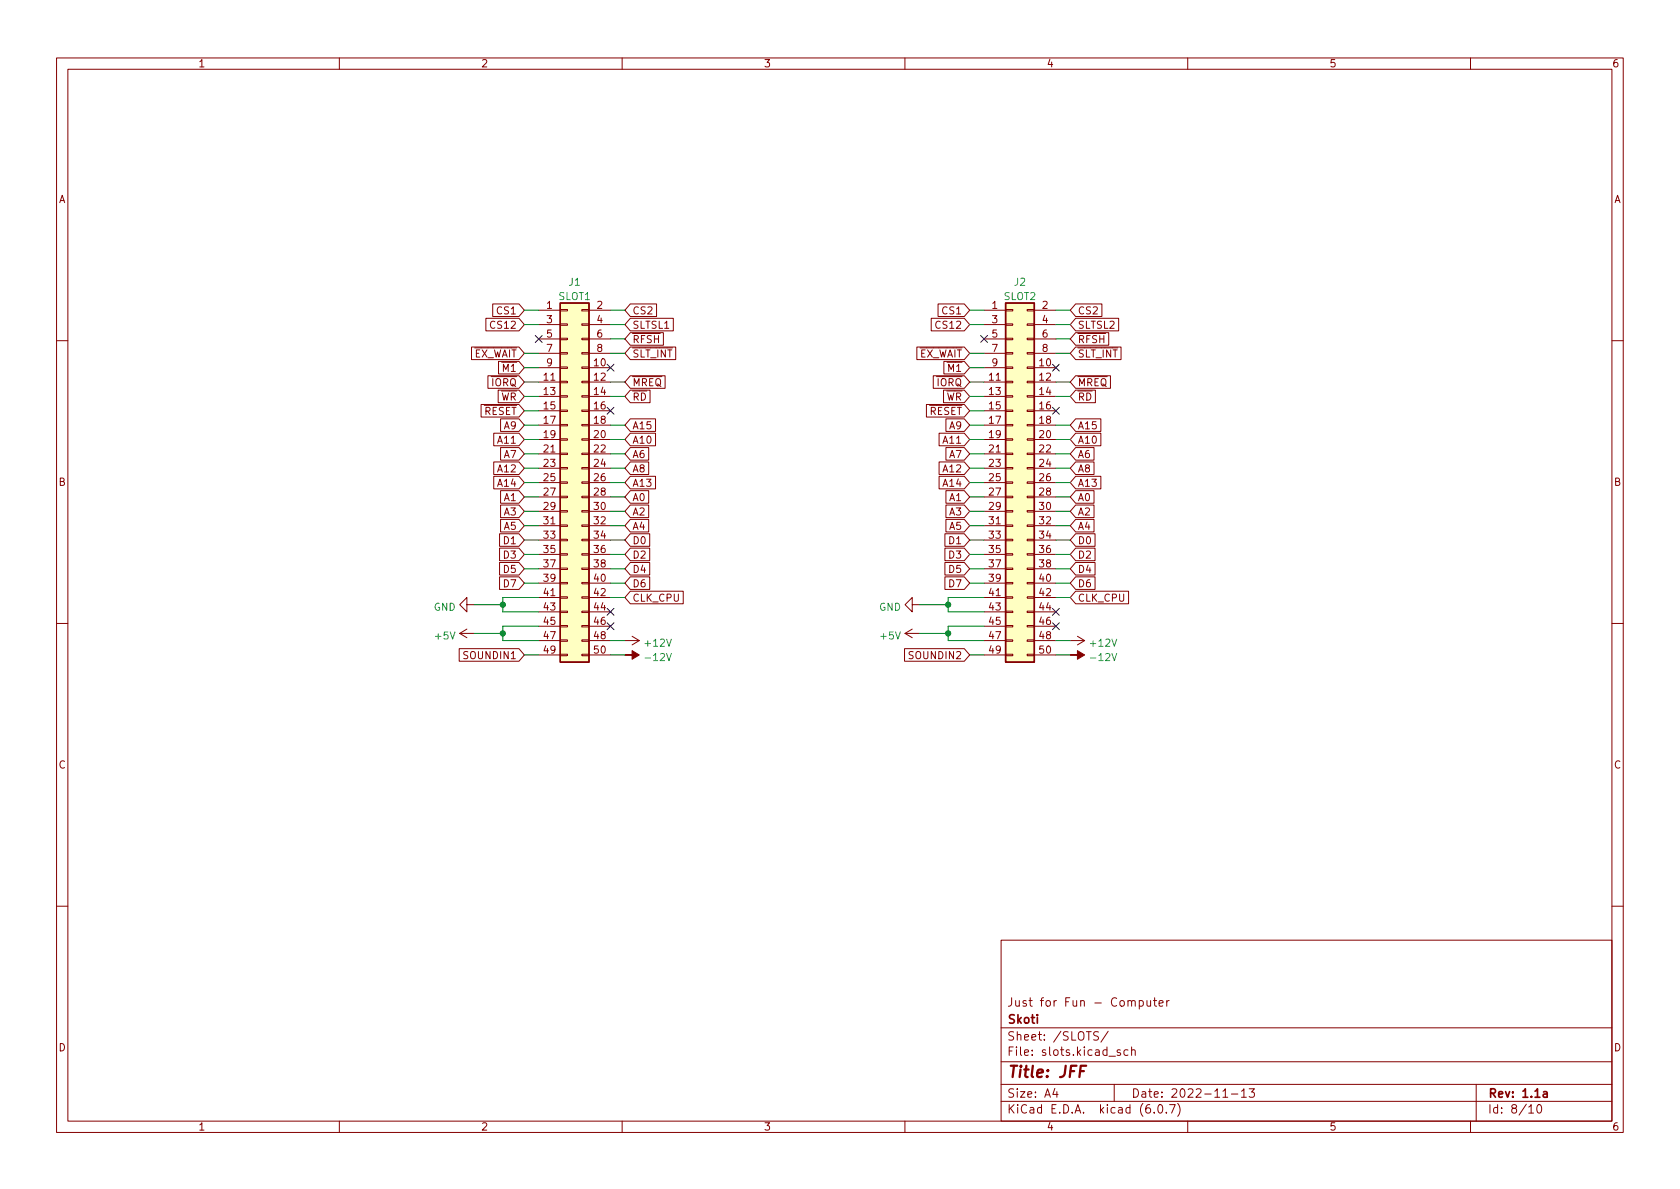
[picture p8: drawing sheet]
<svg xmlns="http://www.w3.org/2000/svg" width="297mm" height="210mm" viewBox="0 0 297 210" stroke-linecap="round" stroke-linejoin="round" font-family="sans-serif">
<g fill="none" stroke="#840000" stroke-width=".18">
<path d="M10 10.2h277v190.1h-277zM12 12.2h273v186.1h-273zM60 10.2v2M110 10.2v2M160 10.2v2M210 10.2v2M260 10.2v2M85.9 56.3h5.9l.9 1.1-.9 1.1h-5.9zM87.1 53.7h4.7l.9 1.2-.9 1.1h-4.7zM95.2 54.9h3.9M95.2 57.4h3.9M95.2 59.9h3.9"/>
<path d="M99.1 59.8h1.2v.3h-1.2zM99.1 57.3h1.2v.2h-1.2zM99.1 54.7h1.2v.3h-1.2zM102.9 59.8h1.2v.3h-1.2zM102.9 57.3h1.2v.2h-1.2zM102.9 54.7h1.2v.3h-1.2zM104.1 54.9h3.8M104.1 57.4h3.8M104.1 59.9h3.8M111.4 53.7h4.7v2.3h-4.7l-.9-1.1zM111.4 58.8h5.9v2.2h-5.9l-.9-1.1zM111.4 56.3h7.6v2.2h-7.6l-.9-1.1z"/>
<path d="M164.6 56.3h5.9l.9 1.1-.9 1.1h-5.9zM165.9 53.7h4.6l.9 1.2-.9 1.1h-4.6zM174 54.9h3.8M174 57.4h3.8M174 59.9h3.8M177.8 59.8h1.3v.3h-1.3zM177.8 57.3h1.3v.2h-1.3zM177.8 54.7h1.3v.3h-1.3zM181.6 59.8h1.3v.3h-1.3zM181.6 57.3h1.3v.2h-1.3zM181.6 54.7h1.3v.3h-1.3zM182.9 54.9h3.8"/>
<path d="M182.9 57.4h3.8M182.9 59.9h3.8M190.2 56.3h7.6v2.2h-7.6l-1-1.1zM190.2 58.8h5.8v2.2h-5.8l-1-1.1zM190.2 53.7h4.6v2.3h-4.6l-1-1.1zM10 60.2h2M83.4 61.4h8.4l.9 1.1-.9 1.1h-8.4zM85.1 71.5h6.7l.9 1.1-.9 1.1h-6.7zM86.3 66.4h5.5l.9 1.2-.9 1.1h-5.5zM87.3 76.6h4.5l.9 1.1-.9 1.1h-4.5zM88.1 69h3.7l.9 1.1-.9 1.1h-3.7zM88.1 63.9h3.7l.9 1.1-.9 1.1h-3.7z"/>
<path d="M88.5 79.1h3.3l.9 1.2-.9 1.1h-3.3zM88.5 74.1h3.3l.9 1.1-.9 1.1h-3.3zM95.2 65h3.9M95.2 67.6h3.9M95.2 70.1h3.9M95.2 72.6h3.9M95.2 75.2h3.9M95.2 77.7h3.9M95.2 62.5h3.9M99.1 77.6h1.2v.2h-1.2zM99.1 75.1h1.2v.2h-1.2zM99.1 72.5h1.2v.3h-1.2z"/>
<path d="M99.1 70h1.2v.2h-1.2zM99.1 67.4h1.2v.3h-1.2zM99.1 64.9h1.2v.2h-1.2zM99.1 62.4h1.2v.2h-1.2zM102.9 77.6h1.2v.2h-1.2zM102.9 75.1h1.2v.2h-1.2zM102.9 72.5h1.2v.3h-1.2zM102.9 70h1.2v.2h-1.2zM102.9 67.4h1.2v.3h-1.2zM102.9 64.9h1.2v.2h-1.2zM102.9 62.4h1.2v.2h-1.2zM104.1 65h3.8"/>
<path d="M104.1 67.6h3.8M104.1 70.1h3.8M104.1 72.6h3.8M104.1 75.2h3.8M104.1 77.7h3.8M104.1 62.5h3.8M111.4 79.1h3.3v2.3h-3.3l-.9-1.1zM111.4 69h3.5v2.2h-3.5l-.9-1.1zM111.4 76.6h4.5v2.2h-4.5l-.9-1.1zM111.4 74.1h4.5v2.2h-4.5l-.9-1.1zM111.4 66.4h6.2v2.3h-6.2l-.9-1.1zM111.4 61.4h8.1v2.2h-8.1l-.9-1.1z"/>
<path d="M162.1 61.4h8.4l.9 1.1-.9 1.1h-8.4zM163.8 71.5h6.7l.9 1.1-.9 1.1h-6.7zM165 66.4h5.5l.9 1.2-.9 1.1h-5.5zM166 76.6h4.5l.9 1.1-.9 1.1h-4.5zM166.8 69h3.7l.9 1.1-.9 1.1h-3.7zM166.9 63.9h3.6l.9 1.1-.9 1.1h-3.6zM167.2 74.1h3.3l.9 1.1-.9 1.1h-3.3zM167.2 79.1h3.3l.9 1.2-.9 1.1h-3.3zM174 65h3.8M174 67.6h3.8M174 70.1h3.8M174 72.6h3.8"/>
<path d="M174 75.2h3.8M174 77.7h3.8M174 62.5h3.8M177.8 77.6h1.3v.2h-1.3zM177.8 75.1h1.3v.2h-1.3zM177.8 72.5h1.3v.3h-1.3zM177.8 70h1.3v.2h-1.3zM177.8 67.4h1.3v.3h-1.3zM177.8 64.9h1.3v.2h-1.3zM177.8 62.4h1.3v.2h-1.3zM181.6 77.6h1.3v.2h-1.3zM181.6 75.1h1.3v.2h-1.3z"/>
<path d="M181.6 72.5h1.3v.3h-1.3zM181.6 70h1.3v.2h-1.3zM181.6 67.4h1.3v.3h-1.3zM181.6 64.9h1.3v.2h-1.3zM181.6 62.4h1.3v.2h-1.3zM182.9 65h3.8M182.9 67.6h3.8M182.9 70.1h3.8M182.9 72.6h3.8M182.9 75.2h3.8M182.9 77.7h3.8M182.9 62.5h3.8"/>
<path d="M190.2 69h3.5v2.2h-3.5l-1-1.1zM190.2 74.1h4.4v2.2h-4.4l-1-1.1zM190.2 76.6h4.4v2.2h-4.4l-1-1.1zM190.2 79.1h3.2v2.3h-3.2l-1-1.1zM190.2 61.4h8v2.2h-8l-1-1.1zM190.2 66.4h6.1v2.3h-6.1l-1-1.1zM285 60.2h2M87.3 84.2h4.5l.9 1.1-.9 1.1h-4.5zM87.3 81.7h4.5l.9 1.1-.9 1.1h-4.5zM88.3 94.4h3.5l.9 1.1-.9 1.1h-3.5zM88.3 96.9h3.5l.9 1.1-.9 1.1h-3.5zM88.3 99.5h3.5l.9 1.1-.9 1.1h-3.5z"/>
<path d="M88.5 91.8h3.3l.9 1.2-.9 1.1h-3.3zM88.5 86.8h3.3l.9 1.1-.9 1.1h-3.3zM88.5 89.3h3.3l.9 1.1-.9 1.1h-3.3zM95.2 80.3h3.9M95.2 82.8h3.9M95.2 85.3h3.9M95.2 87.9h3.9M95.2 90.4h3.9M95.2 93h3.9M95.2 95.5h3.9M95.2 98h3.9M99.1 97.9h1.2v.3h-1.2z"/>
<path d="M99.1 95.4h1.2v.2h-1.2zM99.1 92.8h1.2v.3h-1.2zM99.1 90.3h1.2v.2h-1.2zM99.1 87.8h1.2v.2h-1.2zM99.1 85.2h1.2v.3h-1.2zM99.1 82.7h1.2v.2h-1.2zM99.1 80.1h1.2v.3h-1.2zM102.9 97.9h1.2v.3h-1.2zM102.9 95.4h1.2v.2h-1.2zM102.9 92.8h1.2v.3h-1.2zM102.9 90.3h1.2v.2h-1.2zM102.9 87.8h1.2v.2h-1.2z"/>
<path d="M102.9 85.2h1.2v.3h-1.2zM102.9 82.7h1.2v.2h-1.2zM102.9 80.1h1.2v.3h-1.2zM104.1 80.3h3.8M104.1 82.8h3.8M104.1 85.3h3.8M104.1 87.9h3.8M104.1 90.4h3.8M104.1 93h3.8M104.1 95.5h3.8M104.1 98h3.8M111.4 96.9h3.5v2.2h-3.5l-.9-1.1z"/>
<path d="M111.4 94.4h3.5v2.2h-3.5l-.9-1.1zM111.4 89.3h3.3v2.2h-3.3l-.9-1.1zM111.4 91.8h3.3v2.3h-3.3l-.9-1.1zM111.4 99.5h3.5v2.2h-3.5l-.9-1.1zM111.4 81.7h3.3v2.2h-3.3l-.9-1.1zM111.4 86.8h3.3v2.2h-3.3l-.9-1.1zM111.4 84.2h4.5v2.2h-4.5l-.9-1.1zM166 81.7h4.5l.9 1.1-.9 1.1h-4.5zM166 84.2h4.5l.9 1.1-.9 1.1h-4.5zM167.1 99.5h3.4l.9 1.1-.9 1.1h-3.4zM167.1 94.4h3.4l.9 1.1-.9 1.1h-3.4zM167.1 96.9h3.4l.9 1.1-.9 1.1h-3.4z"/>
<path d="M167.2 91.8h3.3l.9 1.2-.9 1.1h-3.3zM167.2 89.3h3.3l.9 1.1-.9 1.1h-3.3zM167.2 86.8h3.3l.9 1.1-.9 1.1h-3.3zM174 80.3h3.8M174 82.8h3.8M174 85.3h3.8M174 87.9h3.8M174 90.4h3.8M174 93h3.8M174 95.5h3.8M174 98h3.8M177.8 97.9h1.3v.3h-1.3z"/>
<path d="M177.8 95.4h1.3v.2h-1.3zM177.8 92.8h1.3v.3h-1.3zM177.8 90.3h1.3v.2h-1.3zM177.8 87.8h1.3v.2h-1.3zM177.8 85.2h1.3v.3h-1.3zM177.8 82.7h1.3v.2h-1.3zM177.8 80.1h1.3v.3h-1.3zM181.6 97.9h1.3v.3h-1.3zM181.6 95.4h1.3v.2h-1.3zM181.6 92.8h1.3v.3h-1.3zM181.6 90.3h1.3v.2h-1.3zM181.6 87.8h1.3v.2h-1.3z"/>
<path d="M181.6 85.2h1.3v.3h-1.3zM181.6 82.7h1.3v.2h-1.3zM181.6 80.1h1.3v.3h-1.3zM182.9 80.3h3.8M182.9 82.8h3.8M182.9 85.3h3.8M182.9 87.9h3.8M182.9 90.4h3.8M182.9 93h3.8M182.9 95.5h3.8M182.9 98h3.8M190.2 81.7h3.2v2.2h-3.2l-1-1.1z"/>
<path d="M190.2 89.3h3.2v2.2h-3.2l-1-1.1zM190.2 96.9h3.4v2.2h-3.4l-1-1.1zM190.2 99.5h3.4v2.2h-3.4l-1-1.1zM190.2 94.4h3.4v2.2h-3.4l-1-1.1zM190.2 91.8h3.2v2.3h-3.2l-1-1.1zM190.2 84.2h4.4v2.2h-4.4l-1-1.1zM190.2 86.8h3.2v2.2h-3.2l-1-1.1zM10 110.2h2M81.2 114.7h10.6l.9 1.1-.9 1.1h-10.6zM81.3 112l1.2 .8M81.3 112h2.5M82.5 106.9v-1.2l-1.2 1.2 1.2 1.3v-1.3h1.3"/>
<path d="M82.5 111.2l-1.2 .8M88.3 102h3.5l.9 1.1-.9 1.1h-3.5zM95.2 113.3h3.9M95.2 100.6h3.9M95.2 103.1h3.9M95.2 105.7h3.9M95.2 108.2h3.9M95.2 110.7h3.9M95.2 115.8h3.9M99.1 115.7h1.2v.2h-1.2zM99.1 113.2h1.2v.2h-1.2zM99.1 110.6h1.2v.3h-1.2z"/>
<path d="M99.1 108.1h1.2v.2h-1.2zM99.1 105.5h1.2v.3h-1.2zM99.1 103h1.2v.2h-1.2zM99.1 100.5h1.2v.2h-1.2zM102.9 115.7h1.2v.2h-1.2zM102.9 113.2h1.2v.2h-1.2zM102.9 110.6h1.2v.3h-1.2zM102.9 108.1h1.2v.2h-1.2zM102.9 105.5h1.2v.3h-1.2zM102.9 103h1.2v.2h-1.2zM102.9 100.5h1.2v.2h-1.2zM104.1 113.3h3.8"/>
<path d="M104.1 100.6h3.8M104.1 103.1h3.8M104.1 105.7h3.8M104.1 108.2h3.8M104.1 110.7h3.8M104.1 115.8h3.8M110.5 113.3h2.5M111.4 102h3.5v2.2h-3.5l-.9-1.1zM111.4 104.5h9.4v2.3h-9.4l-.9-1.1zM111.8 112.5l1.2 .8M113 113.3l-1.2 .7M159.9 114.7h10.6l.9 1.1-.9 1.1h-10.6z"/>
<path d="M160 112h2.6M160 112l1.3 .8M161.3 106.9v-1.2l-1.3 1.2 1.3 1.3v-1.3h1.3M161.3 111.2l-1.3 .8M167.1 102h3.4l.9 1.1-.9 1.1h-3.4zM174 113.3h3.8M174 100.6h3.8M174 103.1h3.8M174 105.7h3.8M174 108.2h3.8M174 110.7h3.8M174 115.8h3.8"/>
<path d="M177.8 115.7h1.3v.2h-1.3zM177.8 113.2h1.3v.2h-1.3zM177.8 110.6h1.3v.3h-1.3zM177.8 108.1h1.3v.2h-1.3zM177.8 105.5h1.3v.3h-1.3zM177.8 103h1.3v.2h-1.3zM177.8 100.5h1.3v.2h-1.3zM181.6 115.7h1.3v.2h-1.3zM181.6 113.2h1.3v.2h-1.3zM181.6 110.6h1.3v.3h-1.3zM181.6 108.1h1.3v.2h-1.3zM181.6 105.5h1.3v.3h-1.3z"/>
<path d="M181.6 103h1.3v.2h-1.3zM181.6 100.5h1.3v.2h-1.3zM182.9 113.3h3.8M182.9 100.6h3.8M182.9 103.1h3.8M182.9 105.7h3.8M182.9 108.2h3.8M182.9 110.7h3.8M182.9 115.8h3.8M189.2 113.3h2.6M190.2 102h3.4v2.2h-3.4l-1-1.1zM190.2 104.5h9.3v2.3h-9.3l-1-1.1z"/>
<path d="M190.5 112.5l1.3 .8M191.8 113.3l-1.3 .7M285 110.2h2M10 160.2h2M177 166.3h108v32h-108zM201.4 177l.5-.1 .2 .3v.4l-.1 .3h-.6M201.4 176.9v1.5M202.8 176.9l.1 1h.3l.2-.1M203.4 176.9v1M203.9 176.9h.6M204.1 176.4v1.3l.4 .2M204.9 177.4l.7-.1v-.3l-.5-.1-.2 .2 .1 .8h.6"/>
<path d="M206.3 176.9v1M206.7 176.9l-.3 .1-.1 .2M285 160.2h2M60 198.3v2M110 198.3v2M160 198.3v2M177 194.8h108M177 191.8h108M177 187.8h108M177 181.8h108M186.5 192.5l-.4 1h1M186.9 193v1"/>
<path d="M194.2 182.5l-.6-.1-.2 .3 .1 .4 .6 .3v.4l-.2 .1h-.5M195.9 182.4l-1.3 1.9M197 191.8v3M198.1 185.7l-.4-.1-.2 .2 .1 .3 .5 .1v.4h-.6M199.4 185.7l-.4-.1-.3 .3v.4l.2 .3h.5M200.1 185.8l.2-.2 .3 .1 .1 .9M200.1 185.1v1.5M204.1 196.7v.1M204.9 195.4l.2-.1a.81 .81 0 0 1 .6 .7 .81 .81 0 0 1-.3 .8h-.2a.81 .81 0 0 1-.6-.6 .81 .81 0 0 1 .3-.8zM206.2 196.7v.1M206.8 195.3h1l-.7 1.5M208.2 195.1a1.72 1.72 0 0 1 0 2.3"/>
<path d="M210 198.3v2M216.2 194h.9M217.7 193.5h1.2M219.5 193l.4-.5v1.5M219.5 194h.9M220.9 192.5h.9l-.5 .6 .4 .1v.7l-.2 .1h-.4l-.2-.1M260 198.3v2M261 191.8v6.5M270.3 195.8l.4-.5v1.5M270.3 196.8h.9M271.9 195.4l.2-.1a.81 .81 0 0 1 .6 .7 .81 .81 0 0 1-.3 .8h-.2a.81 .81 0 0 1-.6-.6 .81 .81 0 0 1 .3-.8z"/>
</g>
<path d="M272.9 193.1h.6l.1 .9M273.6 193.4l-.5 .1a.29 .29 0 0 0-.3 .2 .29 .29 0 0 0 .3 .3h.5" fill="none" stroke="#840000" stroke-width=".3"/>
<path d="M192 188.5h-.9l-.3 2" fill="none" stroke="#840000" stroke-width=".4"/>
<g fill="#840000" stroke="#840000" stroke-width=".18">
<path d="M110.5 115.8h1.3v-.7l1.2 .7-1.2 .8v-.8z"/>
<path d="M189.2 115.8h1.3v-.7l1.3 .7-1.3 .8v-.8z"/>
</g>
<g fill="#ffffc2" stroke="#ffffc2" stroke-width=".18">
<path d="M99.1 53.6h5v63.5h-5z"/>
<path d="M177.8 53.6h5.1v63.5h-5.1z"/>
</g>
<path d="M99.1 53.6h5v63.5h-5zM177.8 53.6h5.1v63.5h-5.1z" fill="none" stroke="#840000" stroke-width=".25"/>
<g fill="none" stroke="#008400" stroke-width=".18">
<path d="M92.7 54.9h2.5M92.7 57.4h2.5M107.9 54.9h2.6M107.9 57.4h2.6M107.9 59.9h2.6M171.4 54.9h2.6M171.4 57.4h2.6M186.7 54.9h2.5M186.7 57.4h2.5M186.7 59.9h2.5M92.7 67.6h2.5M92.7 62.5h2.5"/>
<path d="M92.7 65h2.5M92.7 77.7h2.5M92.7 75.2h2.5M92.7 70.1h2.5M92.7 72.6h2.5M107.9 67.6h2.6M107.9 62.5h2.6M107.9 77.7h2.6M107.9 75.2h2.6M107.9 70.1h2.6M171.4 67.6h2.6M171.4 62.5h2.6"/>
<path d="M171.4 65h2.6M171.4 77.7h2.6M171.4 75.2h2.6M171.4 70.1h2.6M171.4 72.6h2.6M186.7 67.6h2.5M186.7 62.5h2.5M186.7 77.7h2.5M186.7 75.2h2.5M186.7 70.1h2.5M92.7 95.5h2.5M92.7 90.4h2.5"/>
<path d="M92.7 93h2.5M92.7 98h2.5M92.7 80.3h2.5M92.7 87.9h2.5M92.7 82.8h2.5M92.7 85.3h2.5M107.9 95.5h2.6M107.9 90.4h2.6M107.9 93h2.6M107.9 98h2.6M107.9 80.3h2.6M107.9 87.9h2.6"/>
<path d="M107.9 82.8h2.6M107.9 85.3h2.6M171.4 95.5h2.6M171.4 90.4h2.6M171.4 93h2.6M171.4 98h2.6M171.4 80.3h2.6M171.4 87.9h2.6M171.4 82.8h2.6M171.4 85.3h2.6M186.7 95.5h2.5M186.7 90.4h2.5"/>
<path d="M186.7 93h2.5M186.7 98h2.5M186.7 80.3h2.5M186.7 87.9h2.5M186.7 82.8h2.5M186.7 85.3h2.5M83.8 112h5.1M83.8 106.9h5.1M92.7 115.8h2.5M92.7 100.6h2.5M92.7 103.1h2.5M95.2 105.7h-6.3v2.5h6.3"/>
<path d="M95.2 110.7h-6.3v2.6h6.3M107.9 115.8h2.6M107.9 100.6h2.6M107.9 103.1h2.6M107.9 113.3h2.6M107.9 105.7h2.6M162.6 112h5M162.6 106.9h5M171.4 115.8h2.6M171.4 100.6h2.6M171.4 103.1h2.6M174 110.7h-6.4v2.6h6.4"/>
<path d="M174 105.7h-6.4v2.5h6.4M186.7 115.8h2.5M186.7 100.6h2.5M186.7 103.1h2.5M186.7 113.3h2.5M186.7 105.7h2.5"/>
</g>
<g fill="none" stroke="#000084" stroke-width=".18">
<path d="M94.6 59.3l1.3 1.2M95.9 59.3l-1.3 1.2M173.4 59.3l1.2 1.2M174.6 59.3l-1.2 1.2M107.3 72l1.3 1.2M107.3 64.4l1.3 1.2M108.6 64.4l-1.3 1.2M108.6 72l-1.3 1.2M186.1 72l1.2 1.2M186.1 64.4l1.2 1.2M187.3 72l-1.2 1.2M187.3 64.4l-1.2 1.2"/>
<path d="M107.3 110.1l1.3 1.2M107.3 107.6l1.3 1.2M108.6 110.1l-1.3 1.2M108.6 107.6l-1.3 1.2M186.1 110.1l1.2 1.2M186.1 107.6l1.2 1.2M187.3 110.1l-1.2 1.2M187.3 107.6l-1.2 1.2"/>
</g>
<g fill="#008400" stroke="#008400" stroke-width=".18">
<circle cx="88.9" cy="106.9" r=".46"/>
<circle cx="88.9" cy="112" r=".46"/>
<circle cx="167.6" cy="106.9" r=".46"/>
<circle cx="167.6" cy="112" r=".46"/>
</g>
<text font-size="2.8" fill="#840000" x="178" y="190.6">Title: JFF</text>
<g font-size="2.1" fill="#840000">
<text x="178" y="178">Just for Fun - Computer</text>
<text x="178" y="184">Sheet: /SLOTS/</text>
<text x="178" y="181">Skoti</text>
<text x="178" y="186.7">File: slots.kicad_sch</text>
<text x="178" y="196.9">KiCad E.D.A. kicad (6.0.7)</text>
<text x="178" y="194.1">Size: A4</text>
<text x="200" y="194.1">Date: 2022-11-13</text>
<text x="263" y="194.1">Rev: 1.1a</text>
<text x="263" y="196.9">Id: 8/10</text>
</g>
<g font-size="1.8" fill="#840000">
<text x="35" y="11.9">1</text>
<text x="85" y="11.9">2</text>
<text x="135" y="11.9">3</text>
<text x="185" y="11.9">4</text>
<text x="235" y="11.9">5</text>
<text x="285" y="11.9">6</text>
<text x="10.3" y="35.9">A</text>
<text x="285.3" y="35.9">A</text>
<text x="87" y="58.1">CS12</text>
<text x="88" y="55.6">CS1</text>
<text x="96.7" y="54.6">1</text>
<text x="96.7" y="57.1">3</text>
<text x="96.7" y="59.7">5</text>
<text x="105.6" y="54.6">2</text>
<text x="105.6" y="57.1">4</text>
<text x="105.6" y="59.7">6</text>
<text x="111.8" y="55.6">CS2</text>
<text x="111.8" y="58.1">SLTSL1</text>
<text x="165.8" y="58.1">CS12</text>
<text x="166.7" y="55.6">CS1</text>
<text x="175.4" y="54.6">1</text>
<text x="175.4" y="57.1">3</text>
<text x="175.4" y="59.7">5</text>
<text x="184.3" y="54.6">2</text>
<text x="184.3" y="57.1">4</text>
<text x="184.3" y="59.7">6</text>
<text x="190.5" y="58.1">SLTSL2</text>
<text x="190.5" y="55.6">CS2</text>
<text x="82.2" y="63.2">~{EX_WAIT}</text>
<text x="87.6" y="65.7">~{M1}</text>
<text x="96.7" y="62.2">7</text>
<text x="96.7" y="64.8">9</text>
<text x="105.1" y="64.8">10</text>
<text x="105.6" y="62.2">8</text>
<text x="111.8" y="60.7">~{RFSH}</text>
<text x="111.8" y="63.2">~{SLT_INT}</text>
<text x="160.9" y="63.2">~{EX_WAIT}</text>
<text x="166.3" y="65.7">~{M1}</text>
<text x="175.4" y="62.2">7</text>
<text x="175.4" y="64.8">9</text>
<text x="183.8" y="64.8">10</text>
<text x="184.3" y="62.2">8</text>
<text x="190.5" y="63.2">~{SLT_INT}</text>
<text x="190.5" y="60.7">~{RFSH}</text>
<text x="85.5" y="68.3">~{IORQ}</text>
<text x="87.1" y="70.8">~{WR}</text>
<text x="96.2" y="67.3">11</text>
<text x="96.2" y="69.8">13</text>
<text x="105.1" y="67.3">12</text>
<text x="105.1" y="69.8">14</text>
<text x="111.8" y="70.8">~{RD}</text>
<text x="111.8" y="68.3">~{MREQ}</text>
<text x="164.3" y="68.3">~{IORQ}</text>
<text x="165.9" y="70.8">~{WR}</text>
<text x="174.9" y="67.3">11</text>
<text x="174.9" y="69.8">13</text>
<text x="183.8" y="67.3">12</text>
<text x="183.8" y="69.8">14</text>
<text x="190.5" y="70.8">~{RD}</text>
<text x="190.5" y="68.3">~{MREQ}</text>
<text x="84.2" y="73.4">~{RESET}</text>
<text x="89.2" y="75.9">A9</text>
<text x="96.2" y="72.4">15</text>
<text x="96.2" y="74.9">17</text>
<text x="96.2" y="77.5">19</text>
<text x="105.1" y="72.4">16</text>
<text x="105.1" y="74.9">18</text>
<text x="105.1" y="77.5">20</text>
<text x="111.8" y="75.9">A15</text>
<text x="162.9" y="73.4">~{RESET}</text>
<text x="167.9" y="75.9">A9</text>
<text x="174.9" y="72.4">15</text>
<text x="174.9" y="74.9">17</text>
<text x="174.9" y="77.5">19</text>
<text x="183.8" y="72.4">16</text>
<text x="183.8" y="74.9">18</text>
<text x="183.8" y="77.5">20</text>
<text x="190.5" y="75.9">A15</text>
<text x="88.2" y="83.5">A12</text>
<text x="88.2" y="78.4">A11</text>
<text x="89.2" y="81">A7</text>
<text x="96.2" y="80">21</text>
<text x="96.2" y="82.5">23</text>
<text x="105.1" y="80">22</text>
<text x="105.1" y="82.5">24</text>
<text x="111.8" y="83.5">A8</text>
<text x="111.8" y="81">A6</text>
<text x="111.8" y="78.4">A10</text>
<text x="166.9" y="83.5">A12</text>
<text x="166.9" y="78.4">A11</text>
<text x="167.9" y="81">A7</text>
<text x="174.9" y="80">21</text>
<text x="174.9" y="82.5">23</text>
<text x="183.8" y="80">22</text>
<text x="183.8" y="82.5">24</text>
<text x="190.5" y="83.5">A8</text>
<text x="190.5" y="78.4">A10</text>
<text x="190.5" y="81">A6</text>
<text x="10.3" y="85.9">B</text>
<text x="88.2" y="86.1">A14</text>
<text x="89.2" y="88.6">A1</text>
<text x="96.2" y="85.1">25</text>
<text x="96.2" y="87.6">27</text>
<text x="105.1" y="85.1">26</text>
<text x="105.1" y="87.6">28</text>
<text x="111.8" y="88.6">A0</text>
<text x="111.8" y="86.1">A13</text>
<text x="166.9" y="86.1">A14</text>
<text x="167.9" y="88.6">A1</text>
<text x="174.9" y="85.1">25</text>
<text x="174.9" y="87.6">27</text>
<text x="183.8" y="85.1">26</text>
<text x="183.8" y="87.6">28</text>
<text x="190.5" y="86.1">A13</text>
<text x="190.5" y="88.6">A0</text>
<text x="285.3" y="85.9">B</text>
<text x="89.2" y="93.7">A5</text>
<text x="89.2" y="91.1">A3</text>
<text x="96.2" y="90.2">29</text>
<text x="96.2" y="92.7">31</text>
<text x="96.2" y="95.2">33</text>
<text x="105.1" y="90.2">30</text>
<text x="105.1" y="92.7">32</text>
<text x="105.1" y="95.2">34</text>
<text x="111.8" y="91.1">A2</text>
<text x="111.8" y="93.7">A4</text>
<text x="167.9" y="93.7">A5</text>
<text x="167.9" y="91.1">A3</text>
<text x="174.9" y="90.2">29</text>
<text x="174.9" y="92.7">31</text>
<text x="174.9" y="95.2">33</text>
<text x="183.8" y="90.2">30</text>
<text x="183.8" y="92.7">32</text>
<text x="183.8" y="95.2">34</text>
<text x="190.5" y="91.1">A2</text>
<text x="190.5" y="93.7">A4</text>
<text x="89.2" y="96.2">D1</text>
<text x="89.2" y="98.8">D3</text>
<text x="89.2" y="101.3">D5</text>
<text x="96.2" y="97.8">35</text>
<text x="96.2" y="100.3">37</text>
<text x="105.1" y="97.8">36</text>
<text x="105.1" y="100.3">38</text>
<text x="111.8" y="98.8">D2</text>
<text x="111.8" y="96.2">D0</text>
<text x="111.8" y="101.3">D4</text>
<text x="167.9" y="101.3">D5</text>
<text x="167.9" y="96.2">D1</text>
<text x="167.9" y="98.8">D3</text>
<text x="174.9" y="97.8">35</text>
<text x="174.9" y="100.3">37</text>
<text x="183.8" y="97.8">36</text>
<text x="183.8" y="100.3">38</text>
<text x="190.5" y="98.8">D2</text>
<text x="190.5" y="101.3">D4</text>
<text x="190.5" y="96.2">D0</text>
<text x="89.2" y="103.8">D7</text>
<text x="96.2" y="102.9">39</text>
<text x="96.2" y="105.4">41</text>
<text x="96.2" y="107.9">43</text>
<text x="105.1" y="102.9">40</text>
<text x="105.1" y="105.4">42</text>
<text x="105.1" y="107.9">44</text>
<text x="111.8" y="103.8">D6</text>
<text x="111.8" y="106.4">CLK_CPU</text>
<text x="167.9" y="103.8">D7</text>
<text x="174.9" y="102.9">39</text>
<text x="174.9" y="105.4">41</text>
<text x="174.9" y="107.9">43</text>
<text x="183.8" y="102.9">40</text>
<text x="183.8" y="105.4">42</text>
<text x="183.8" y="107.9">44</text>
<text x="190.5" y="103.8">D6</text>
<text x="190.5" y="106.4">CLK_CPU</text>
<text x="96.2" y="110.5">45</text>
<text x="96.2" y="113">47</text>
<text x="105.1" y="110.5">46</text>
<text x="105.1" y="113">48</text>
<text x="174.9" y="110.5">45</text>
<text x="174.9" y="113">47</text>
<text x="183.8" y="110.5">46</text>
<text x="183.8" y="113">48</text>
<text x="82.3" y="116.5">SOUNDIN1</text>
<text x="96.2" y="115.6">49</text>
<text x="105.1" y="115.6">50</text>
<text x="161" y="116.5">SOUNDIN2</text>
<text x="174.9" y="115.6">49</text>
<text x="183.8" y="115.6">50</text>
<text x="10.3" y="135.9">C</text>
<text x="285.3" y="135.9">C</text>
<text x="10.3" y="185.9">D</text>
<text x="285.3" y="185.9">D</text>
<text x="35" y="199.9">1</text>
<text x="85" y="199.9">2</text>
<text x="135" y="199.9">3</text>
<text x="185" y="199.9">4</text>
<text x="235" y="199.9">5</text>
<text x="285" y="199.9">6</text>
</g>
<g font-size="1.8" fill="#008484">
<text x="98.7" y="53.1">SLOT1</text>
<text x="100.6" y="50.5">J1</text>
<text x="177.5" y="53.1">SLOT2</text>
<text x="179.4" y="50.5">J2</text>
<text x="76.7" y="108">GND</text>
<text x="155.4" y="108">GND</text>
<text x="77" y="113.1">+5V</text>
<text x="155.8" y="113.1">+5V</text>
<text x="114.2" y="114.3">+12V</text>
<text x="114.4" y="116.9">-12V</text>
<text x="192.9" y="114.3">+12V</text>
<text x="193.2" y="116.9">-12V</text>
</g>
</svg>
